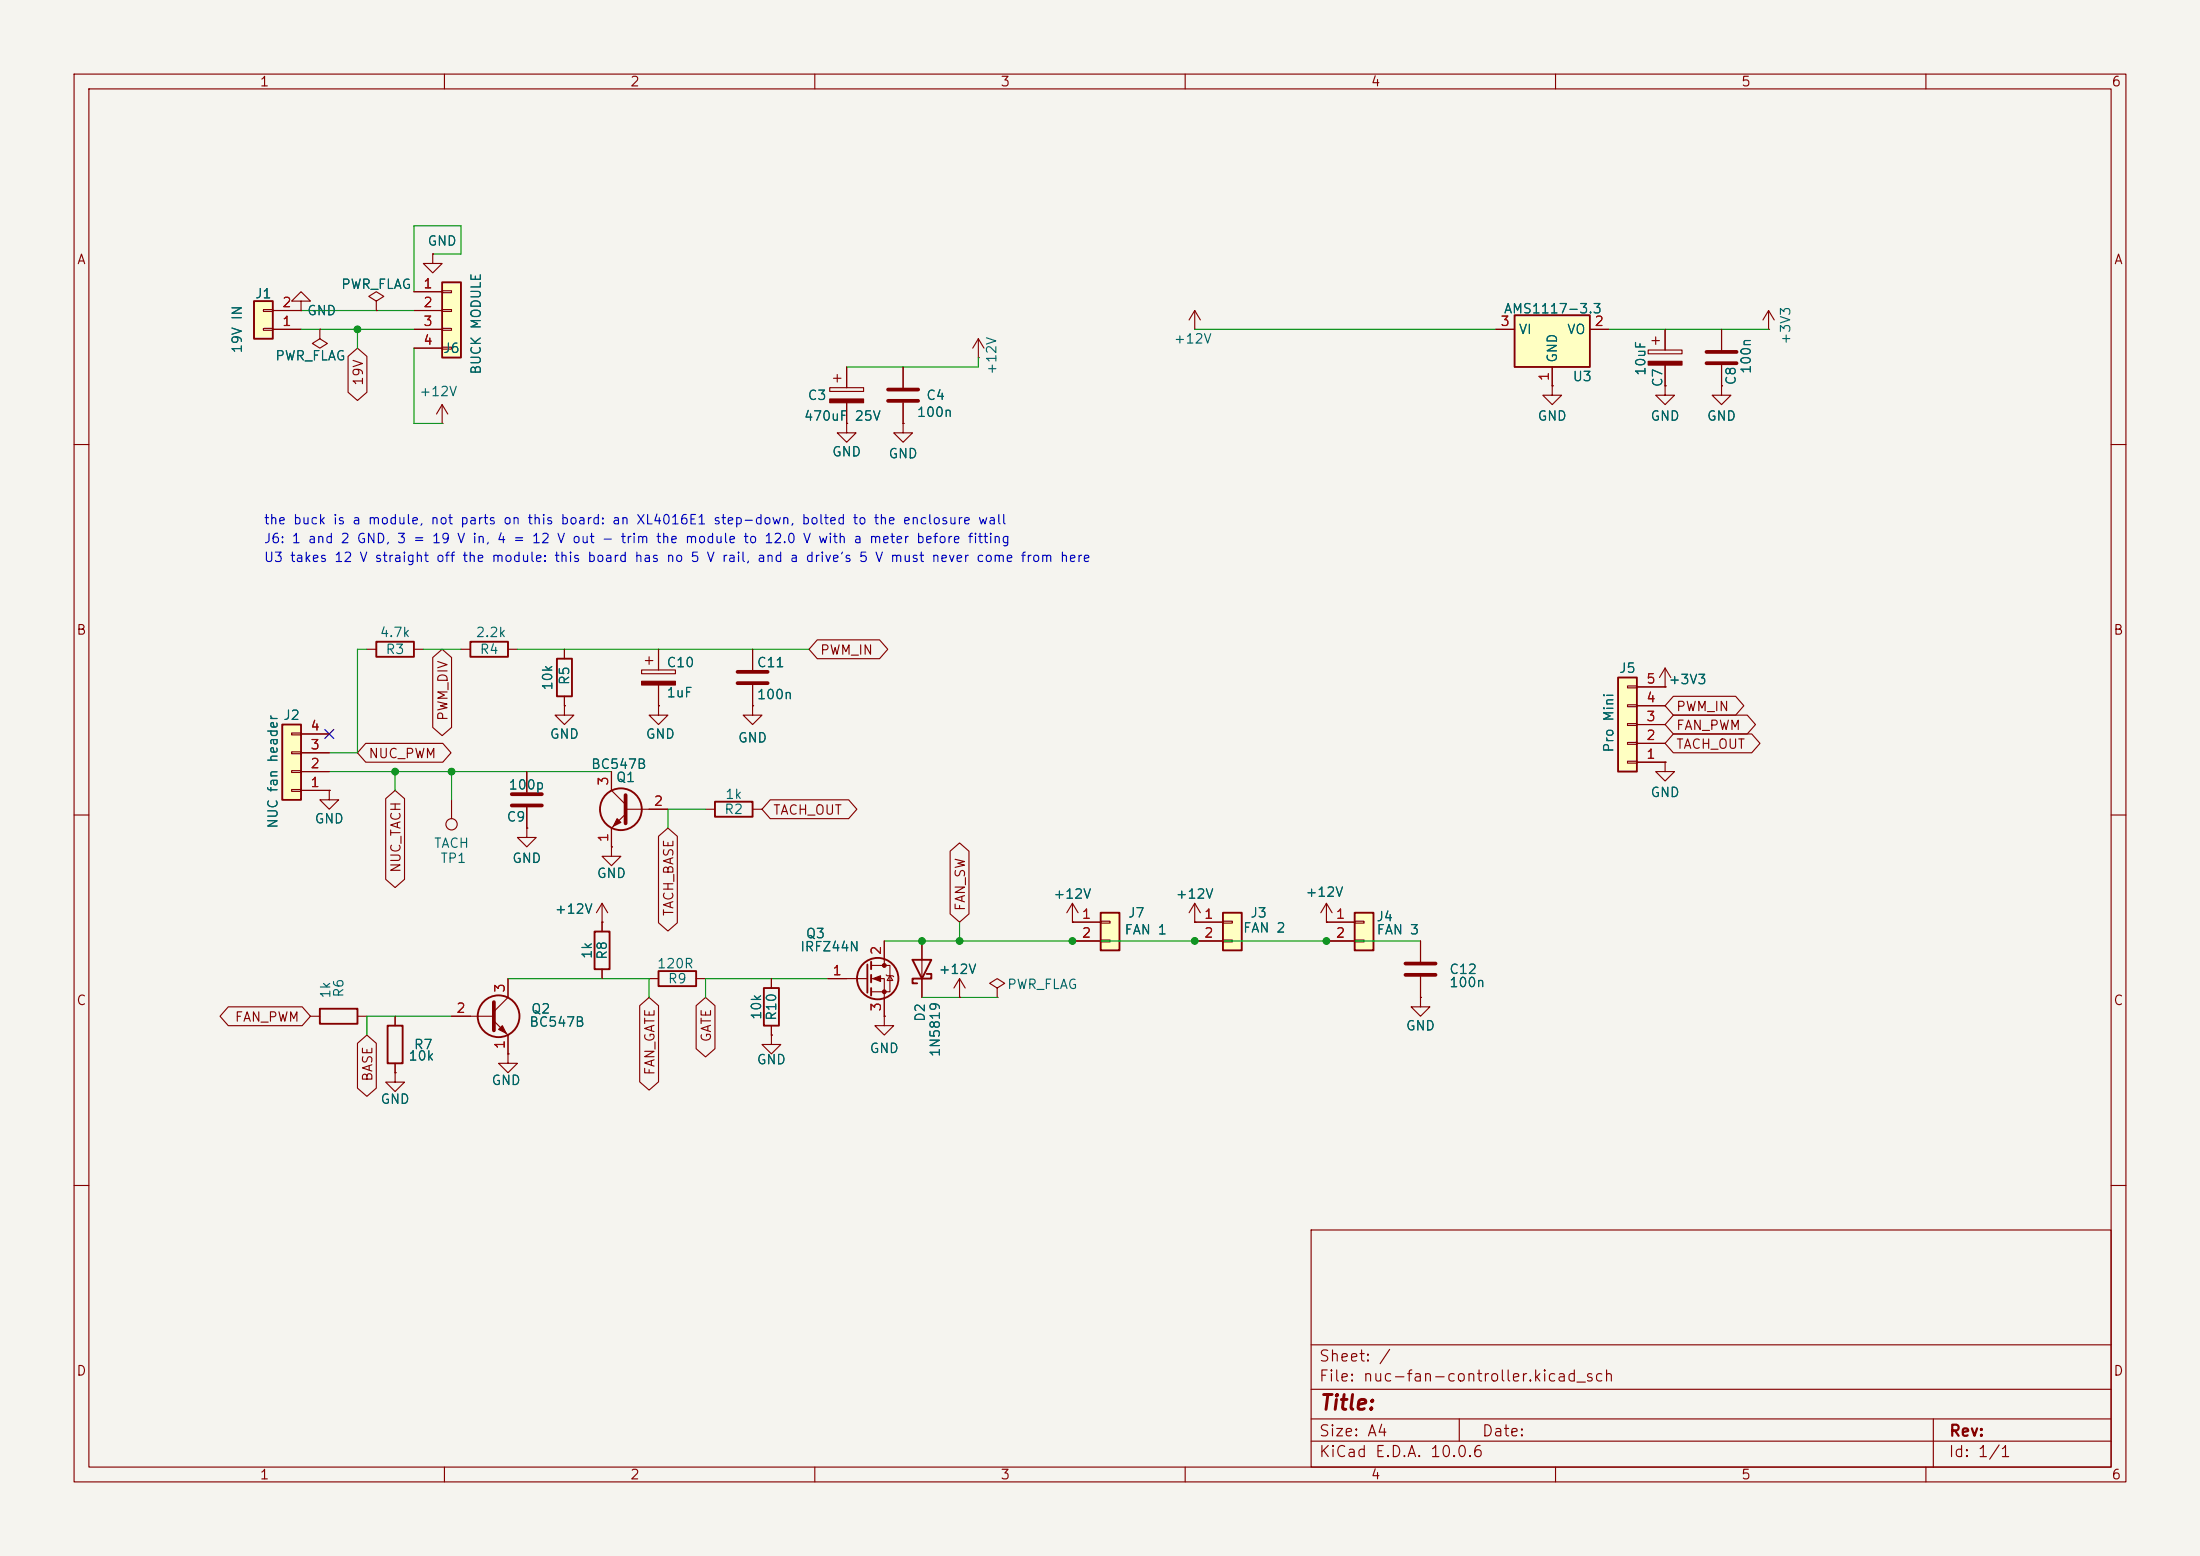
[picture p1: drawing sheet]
<svg xmlns="http://www.w3.org/2000/svg" width="297mm" height="210mm" viewBox="0 0 297 210" stroke-linecap="round" stroke-linejoin="round" font-family="sans-serif">
<path d="M0 0h297v210h-297z" fill="#f5f4ef" stroke="#f5f4ef" stroke-width=".14"/>
<g fill="none" stroke="#840000" stroke-width=".15">
<path d="M10 10h277v190h-277zM12 12h273v186h-273zM60 10v2M110 10v2M160 10v2M210 10v2M260 10v2M10 60h2M285 60h2M10 110h2M285 110h2M10 160h2"/>
<path d="M177 166h108v32h-108zM285 160h2M60 198v2M110 198v2M160 198v2M177 194.5h108M177 191.5h108M177 187.5h108M177 181.5h108M197 191.5v3M210 198v2M260 198v2"/>
<path d="M261 191.5v6.5"/>
</g>
<path d="M218.4 91.4h2.6v12.7h-2.6z" fill="#ffffc2"/>
<path d="M218.4 91.4h2.6v12.7h-2.6zM96.5 108.2h5.1v2h-5.1z" fill="none" stroke="#840000" stroke-width=".25"/>
<path d="M219.7 97.7h1.3v.2h-1.3zM219.7 95.1h1.3v.3h-1.3zM219.7 92.6h1.3v.2h-1.3zM221 97.8h3.8M221 95.3h3.8M221 92.7h3.8M95.2 109.2h1.3M101.6 109.2h1.3M219.7 102.7h1.3v.3h-1.3zM219.7 100.2h1.3v.3h-1.3zM221 102.9h3.8M221 100.3h3.8" fill="none" stroke="#840000" stroke-width=".15"/>
<path d="M38.1 97.8h2.5v10.2h-2.5z" fill="#ffffc2"/>
<path d="M38.1 97.8h2.5v10.2h-2.5zM75.2 88.9h2v5.1h-2z" fill="none" stroke="#840000" stroke-width=".25"/>
<path d="M39.4 98.9h1.2v.3h-1.2zM40.6 99.1h3.8M76.2 87.6v1.3M76.2 94v1.3M39.4 106.6h1.2v.2h-1.2zM39.4 104h1.2v.3h-1.2zM39.4 101.5h1.2v.2h-1.2zM40.6 106.7h3.8M40.6 104.1h3.8M40.6 101.6h3.8" fill="none" stroke="#840000" stroke-width=".15"/>
<path d="M59.7 38.1h2.5v10.2h-2.5z" fill="#ffffc2"/>
<g fill="none" stroke="#840000" stroke-width=".25">
<path d="M59.7 38.1h2.5v10.2h-2.5zM52.3 138.4h2.1v5.1h-2.1zM88.9 131.1h5.1v2h-5.1zM103.1 133.4h2.1v5h-2.1z"/>
<circle cx="83.8" cy="109.2" r="2.82"/>
<circle cx="67.3" cy="137.2" r="2.82"/>
</g>
<g fill="none" stroke="#840000" stroke-width=".15">
<path d="M55.9 39.4h3.8M59.7 39.2h1.3v.3h-1.3zM55.9 41.9h3.8M55.9 44.5h3.8M55.9 47h3.8M59.7 41.8h1.3v.2h-1.3zM59.7 44.3h1.3v.3h-1.3zM59.7 46.9h1.3v.2h-1.3zM209.5 52.1v1.2h1.3l-1.3 1.3-1.2-1.3h1.2M209.5 52.1h.1M222.5 47.2h4.6v.6h-4.6zM223 46h1"/>
<path d="M223.5 45.5v1M224.8 44.5v2.7M224.8 49.3v2.8M76.2 95.3v1.2h1.3l-1.3 1.3-1.3-1.3h1.3M76.2 95.3h.1M101.6 95.3v1.2h1.3l-1.3 1.3-1.3-1.3h1.3M101.6 95.3h.1M61 108v2.5M71.1 111.8v1.2h1.3l-1.3 1.3-1.3-1.3h1.3M71.1 111.8h.1M71.1 104.1v2.8M71.1 109v2.8"/>
<path d="M82.5 114.3v1.3h1.3l-1.3 1.2-1.2-1.2h1.2M82.5 114.3h.1M82.5 104.1v2.6l2 1.9M84.5 109.2h5.7M84.5 109.9l-2 1.9v2.5M53.3 137.2v1.2M61 137.2h5.7M66.7 137.8l1.9 1.9v2.5M68.6 132.1v2.5l-1.9 1.9M87.6 132.1h1.3M94 132.1h1.2M104.1 132.1v1.3"/>
<path d="M104.1 138.4v1.3M53.3 144.8v1.3h1.3l-1.3 1.2-1.2-1.2h1.2M53.3 144.8h.1M53.3 143.5v1.3M68.6 142.2v1.3h1.2l-1.2 1.3-1.3-1.3h1.3M68.6 142.2h.1"/>
<circle cx="61" cy="111.3" r=".76"/>
</g>
<path d="M69.1 107.2h4.1M69.1 108.7h4.1M84.5 107.3v3.8M66.7 135.3v3.8" fill="none" stroke="#840000" stroke-width=".51"/>
<g fill="#840000" stroke="#840000" stroke-width=".15">
<path d="M83.3 110.5l.5 .5-1 .5z"/>
<path d="M67.3 138.9l.5-.5 .5 1z"/>
<path d="M222.5 48.8h4.6v.5h-4.6z"/>
</g>
<path d="M204.5 42.5h10.1v7h-10.1z" fill="#ffffc2"/>
<path d="M204.5 42.5h10.1v7h-10.1zM80.3 125.7h2v5.1h-2z" fill="none" stroke="#840000" stroke-width=".25"/>
<g fill="none" stroke="#840000" stroke-width=".15">
<path d="M161.3 44.5h.1M161.3 41.9l-.8 1.3M161.3 41.9l.8 1.3M161.3 41.9v2.6M201.9 44.5h2.6M209.5 49.5v2.6M214.6 44.5h2.6M224.8 52.1v1.2h1.3l-1.3 1.3-1.3-1.3h1.3M224.8 52.1h.1M81.3 124.5h.1M81.3 121.9v3.8M81.3 130.8v1.3"/>
<path d="M81.3 121.9l-.8 1.3M81.3 121.9l.7 1.3M104.1 139.7v1.3h1.3l-1.3 1.2-1.2-1.2h1.2M104.1 139.7h.1M191.8 134.6v1.3h1.2l-1.2 1.3-1.3-1.3h1.3M191.8 134.6h.1M191.8 127v2.8M191.8 131.8v2.8"/>
</g>
<path d="M189.7 130h4.1M189.7 131.6h4.1" fill="none" stroke="#840000" stroke-width=".51"/>
<path d="M182.9 123.2h2.5v5.1h-2.5z" fill="#ffffc2"/>
<path d="M182.9 123.2h2.5v5.1h-2.5z" fill="none" stroke="#840000" stroke-width=".25"/>
<g fill="none" stroke="#840000" stroke-width=".15">
<path d="M43.2 44.5v1.2l1 .7-1 .6-1-.6 1-.7M43.2 44.5h.1M50.8 40.6l1-.6-1-.6-1 .6 1 .6v1.3M50.8 41.9h.1M232.4 44.5v2.7M232.4 49.3v2.8M238.8 44.5h.1M238.8 41.9l-.8 1.3M238.8 41.9l.7 1.3M238.8 41.9v2.6M179.1 124.5h3.8M179.1 127h3.8"/>
<path d="M182.9 124.3h1.2v.3h-1.2zM182.9 126.9h1.2v.2h-1.2z"/>
</g>
<path d="M230.4 47.5h4M230.4 49h4" fill="none" stroke="#840000" stroke-width=".51"/>
<path d="M34.3 40.6h2.5v5.1h-2.5z" fill="#ffffc2"/>
<path d="M34.3 40.6h2.5v5.1h-2.5zM50.8 86.6h5.1v2h-5.1zM63.5 86.6h5.1v2h-5.1zM43.2 136.1h5.1v2.1h-5.1z" fill="none" stroke="#840000" stroke-width=".25"/>
<g fill="none" stroke="#840000" stroke-width=".15">
<path d="M35.6 44.3h1.2v.3h-1.2zM35.6 41.8h1.2v.2h-1.2zM36.8 44.5h3.8M36.8 41.9h3.8M40.6 40.6h1.3l-1.3-1.2-1.2 1.2h1.2v1.3M40.6 41.9h.1M232.4 52.1v1.2h1.3l-1.3 1.3-1.3-1.3h1.3M232.4 52.1h.1M49.5 87.6h1.3M55.9 87.6h1.2M62.2 87.6h1.3M68.6 87.6h1.2"/>
<path d="M86.6 90.4h4.6v.5h-4.6zM87.1 89.2h1M87.6 88.6v1.1M88.9 95.3v1.2h1.3l-1.3 1.3-1.3-1.3h1.3M88.9 95.3h.1M88.9 87.6v2.8M88.9 92.5v2.8M224.8 92.7h.1M224.8 90.2l-.8 1.2M224.8 90.2l.8 1.2M224.8 90.2v2.5M44.4 106.7v1.3h1.3l-1.3 1.2-1.2-1.2h1.2"/>
<path d="M44.4 106.7h.1M41.9 137.2h1.3M48.3 137.2h1.2M134.6 133.4l1-.7-1-.6-1 .6 1 .7v1.2M134.6 134.6h.1M144.8 124.5h.1M144.8 121.9l-.8 1.3M144.8 121.9l.7 1.3M144.8 121.9v2.6M179.1 124.5h.1M179.1 121.9l-.8 1.3M179.1 121.9l.7 1.3"/>
<path d="M179.1 121.9v2.6"/>
</g>
<path d="M86.6 91.9h4.6v.6h-4.6z" fill="#840000" stroke="#840000" stroke-width=".15"/>
<path d="M165.1 123.2h2.5v5.1h-2.5z" fill="#ffffc2"/>
<path d="M165.1 123.2h2.5v5.1h-2.5z" fill="none" stroke="#840000" stroke-width=".25"/>
<g fill="none" stroke="#840000" stroke-width=".15">
<path d="M112 52.3h4.6v.5h-4.6zM112.5 51.1h1M113 50.5v1.1M114.3 57.2v1.2h1.3l-1.3 1.3-1.3-1.3h1.3M114.3 57.2h.1M114.3 49.5v2.8M114.3 54.4v2.8M121.9 57.2v1.2h1.3l-1.3 1.3-1.3-1.3h1.3M121.9 57.2h.1M121.9 49.5v2.8M121.9 54.4v2.8M132.1 48.3h.1"/>
<path d="M132.1 45.7l-.8 1.3M132.1 45.7l.7 1.3M132.1 45.7v2.6M161.3 124.5h3.8M161.3 127h3.8M165.1 124.3h1.3v.3h-1.3zM165.1 126.9h1.3v.2h-1.3z"/>
</g>
<path d="M112 53.8h4.6v.6h-4.6z" fill="#840000" stroke="#840000" stroke-width=".15"/>
<path d="M119.9 52.6h4.1M119.9 54.1h4.1" fill="none" stroke="#840000" stroke-width=".51"/>
<path d="M148.6 123.2h2.5v5.1h-2.5z" fill="#ffffc2"/>
<g fill="none" stroke="#840000" stroke-width=".25">
<path d="M117.1 130.2v3.8M117.6 129.8v1M117.6 131.6v1M117.6 133.4v1M123.2 129.5h2.5l-1.2 2.6zM125.1 131.4h.6v.7h-2.5v.6h.6M148.6 123.2h2.5v5.1h-2.5z"/>
<circle cx="118.5" cy="132.1" r="2.79"/>
</g>
<g fill="none" stroke="#840000" stroke-width=".15">
<path d="M55.9 39.4h3.8M58.4 34.3v1.3h1.3l-1.3 1.2-1.3-1.2h1.3M58.4 34.3h.1M36.8 44.5h3.8M36.8 41.9h3.8M40.6 41.9h.1M43.2 44.5h.1M47 48.1l1.3-1.1 1.2 1.1v4.8l-1.2 1.2-1.3-1.2zM50.8 41.9h.1M55.9 44.5h3.8M55.9 41.9h3.8M55.9 47h3.8"/>
<path d="M59.7 57.2h.1M59.7 54.6l-.8 1.3M59.7 54.6l.8 1.3M59.7 54.6v2.6M114.3 57.2h.1M114.3 49.5v2.8M114.3 54.4v2.8M121.9 57.2h.1M121.9 49.5v2.8M121.9 54.4v2.8M201.9 44.5h2.6M209.5 52.1h.1"/>
<path d="M209.5 49.5v2.6M214.6 44.5h2.6M224.8 52.1h.1M224.8 44.5v2.7M224.8 49.3v2.8M232.4 52.1h.1M232.4 44.5v2.7M232.4 49.3v2.8M40.6 99.1h3.8M58.4 88.7l1.3-1.1 1.3 1.1v9.5l-1.3 1.1-1.3-1.1zM76.2 95.3h.1M76.2 87.6v1.3"/>
<path d="M76.2 94v1.3M88.9 95.3h.1M88.9 87.6v2.8M88.9 92.5v2.8M101.6 95.3h.1M101.6 87.6v2.8M101.6 92.5v2.8M110.3 86.4h8.4l1.2 1.2-1.2 1.3h-8.4l-1.1-1.3zM221 97.8h3.8M221 95.3h3.8M221 92.7h3.8M224.8 92.7h.1"/>
<path d="M225.9 94h8.4l1.1 1.3-1.1 1.2h-8.4l-1.1-1.2zM225.9 96.5h10l1.1 1.3-1.1 1.3h-10l-1.1-1.3zM225.9 99.1h10.6l1.1 1.2-1.1 1.3h-10.6l-1.1-1.3zM40.6 106.7h3.8M40.6 104.1h3.8M40.6 101.6h3.8M44.4 106.7h.1M49.4 100.3h10.4l1.1 1.3-1.1 1.3h-10.4l-1.1-1.3zM52.1 107.8l1.2-1.1 1.3 1.1v10.9l-1.3 1.1-1.2-1.1zM71.1 111.8h.1M71.1 104.1v2.8M71.1 109v2.8"/>
<path d="M82.5 114.3h.1M82.5 104.1v2.6M82.5 111.8v2.5M87.6 109.2h2.6M88.9 112.9l1.3-1.1 1.2 1.1v11.6l-1.2 1.2-1.3-1.2zM104 107.9h10.6l1.1 1.3-1.1 1.3h-10.6l-1.1-1.3zM128.3 114.9l1.2-1.1 1.3 1.1v8.4l-1.3 1.2-1.2-1.2zM221 102.9h3.8M221 100.3h3.8M224.8 102.9v1.2h1.3l-1.3 1.3-1.3-1.3h1.3M224.8 102.9h.1M30.8 135.9h10l1.1 1.3-1.1 1.2h-10l-1.1-1.2z"/>
<path d="M53.3 137.2v1.2M61 137.2h2.5M68.6 132.1v2.5M68.6 139.7v2.5M81.3 124.5h.1M81.3 124.5v1.2M81.3 130.8v1.3M86.4 135.7l1.2-1.1 1.3 1.1v10.3l-1.3 1.1-1.2-1.1zM94 135.7l1.2-1.1 1.3 1.1v5.8l-1.3 1.2-1.2-1.2zM104.1 139.7h.1M104.1 132.1v1.3M104.1 138.4v1.3"/>
<path d="M111.8 132.1h5.3M117.6 130.3h2.5v3.6h-2.5M117.6 132.1h1.8v5.1M119.4 137.2v1.2h1.2l-1.2 1.3-1.3-1.3h1.3M119.4 137.2h.1M119.4 127v3.3M119.6 131.6l.2 .1h.7l.1 .1M120.1 131.7l.4 .6h-.7zM124.5 127v7.6M129.5 134.6h.1M129.5 132.1l-.7 1.3M129.5 132.1l.8 1.3"/>
<path d="M129.5 132.1v2.5M144.8 124.5h.1M144.8 124.5h3.8M144.8 127h3.8M148.6 124.3h1.3v.3h-1.3zM148.6 126.9h1.3v.2h-1.3zM161.3 124.5h.1M161.3 124.5h3.8M161.3 127h3.8M161.3 121.9l-.8 1.3M161.3 121.9l.8 1.3M161.3 121.9v2.6"/>
<path d="M179.1 124.5h.1M179.1 124.5h3.8M179.1 127h3.8M191.8 134.6h.1M191.8 127v2.8M191.8 131.8v2.8M48.3 140.8l1.2-1.1 1.3 1.1v6.1l-1.3 1.1-1.2-1.1zM53.3 144.8h.1M53.3 143.5v1.3M68.6 142.2h.1"/>
</g>
<g fill="#840000" stroke="#840000" stroke-width=".15">
<path d="M117.9 132.1l1-.4v.8z"/>
<circle cx="119.4" cy="130.3" r=".25"/>
<circle cx="119.4" cy="133.9" r=".25"/>
</g>
<path d="M99.6 90.7h4M99.6 92.2h4" fill="none" stroke="#840000" stroke-width=".51"/>
<g fill="none" stroke="#009600" stroke-width=".15">
<path d="M58.4 34.3h3.8v-3.8h-6.3v8.9M40.6 44.5h15.3M40.6 41.9h15.3M48.3 44.5v2.5M55.9 47v10.2h3.8M132.1 48.3v1.2h-17.8M161.3 44.5h40.6M217.2 44.5h21.6M49.5 87.6h-1.2v14h-3.9M57.1 87.6h5.1M69.8 87.6h39.4M44.4 104.1h38.1"/>
<path d="M53.3 104.1v2.6M61 104.1v3.9M95.2 109.2h-5v2.6M61 137.2h-11.5v2.5M68.6 132.1h19v2.5M111.8 132.1h-16.6v2.5M119.4 127h72.4M124.5 134.6h10.1M129.5 124.5v2.5"/>
</g>
<path d="M43.8 98.5l1.3 1.2M45.1 98.5l-1.3 1.2" fill="none" stroke="#000084" stroke-width=".15"/>
<g fill="#009600" stroke="#009600" stroke-width=".14">
<circle cx="48.3" cy="44.5" r=".46"/>
<circle cx="129.5" cy="127" r=".46"/>
<circle cx="53.3" cy="104.1" r=".46"/>
<circle cx="61" cy="104.1" r=".46"/>
<circle cx="124.5" cy="127" r=".46"/>
<circle cx="161.3" cy="127" r=".46"/>
<circle cx="144.8" cy="127" r=".46"/>
<circle cx="179.1" cy="127" r=".46"/>
</g>
<text font-size="2" fill="#840000" x="178" y="190.8">Title:</text>
<g font-size="1.5" fill="#840000">
<text x="178" y="184.1">Sheet: /</text>
<text x="178" y="186.8">File: nuc-fan-controller.kicad_sch</text>
<text x="178" y="197">KiCad E.D.A. 10.0.6</text>
<text x="178" y="194.2">Size: A4</text>
<text x="200" y="194.2">Date:</text>
<text x="263" y="197">Id: 1/1</text>
<text x="263" y="194.2">Rev:</text>
</g>
<g font-size="1.3" fill="#840000">
<text x="35" y="12">1</text>
<text x="85" y="12">2</text>
<text x="135" y="12">3</text>
<text x="185" y="12">4</text>
<text x="235" y="12">5</text>
<text x="285" y="12">6</text>
<text x="10.3" y="36">A</text>
<text x="285.3" y="36">A</text>
<text x="49.3" y="52.2" transform="rotate(-90 49.3 52.2)">19V</text>
<text x="10.2" y="86">B</text>
<text x="110.6" y="88.7">PWM_IN</text>
<text x="285.2" y="86">B</text>
<text x="60.7" y="97.4" transform="rotate(-90 60.7 97.4)">PWM_DIV</text>
<text x="226.2" y="96.3">PWM_IN</text>
<text x="226.2" y="98.8">FAN_PWM</text>
<text x="226.2" y="101.4">TACH_OUT</text>
<text x="49.7" y="102.7">NUC_PWM</text>
<text x="104.3" y="110.3">TACH_OUT</text>
<text x="54.4" y="117.9" transform="rotate(-90 54.4 117.9)">NUC_TACH</text>
<text x="91.2" y="123.8" transform="rotate(-90 91.2 123.8)">TACH_BASE</text>
<text x="130.6" y="123.1" transform="rotate(-90 130.6 123.1)">FAN_SW</text>
<text x="10.2" y="136">C</text>
<text x="285.2" y="136">C</text>
<text x="31.6" y="138.2">FAN_PWM</text>
<text x="96.3" y="140.8" transform="rotate(-90 96.3 140.8)">GATE</text>
<text x="50.6" y="146.1" transform="rotate(-90 50.6 146.1)">BASE</text>
<text x="88.7" y="145.2" transform="rotate(-90 88.7 145.2)">FAN_GATE</text>
<text x="10.2" y="186">D</text>
<text x="285.2" y="186">D</text>
<text x="35" y="200">1</text>
<text x="85" y="200">2</text>
<text x="135" y="200">3</text>
<text x="185" y="200">4</text>
<text x="235" y="200">5</text>
<text x="285" y="200">6</text>
</g>
<g font-size="1.3" fill="#006464">
<text x="57.6" y="33.5">GND</text>
<text x="34.3" y="40.6">J1</text>
<text x="46" y="39.3">PWR_FLAG</text>
<text x="33" y="47.8" transform="rotate(-90 33 47.8)">19V IN</text>
<text x="41.4" y="42.9">GND</text>
<text x="59.7" y="48">J6</text>
<text x="158.4" y="46.7">+12V</text>
<text x="202.9" y="42.6">AMS1117-3.3</text>
<text x="205" y="45.4">VI</text>
<text x="211.5" y="45.4">VO</text>
<text x="242" y="46.6" transform="rotate(-90 242 46.6)">+3V3</text>
<text x="37.1" y="49">PWR_FLAG</text>
<text x="56.5" y="53.8">+12V</text>
<text x="65.2" y="50.6" transform="rotate(-90 65.2 50.6)">BUCK MODULE</text>
<text x="134.8" y="50.7" transform="rotate(-90 134.8 50.7)">+12V</text>
<text x="210.5" y="49" transform="rotate(-90 210.5 49)">GND</text>
<text x="212.2" y="51.8">U3</text>
<text x="222.5" y="50.8" transform="rotate(-90 222.5 50.8)">10uF</text>
<text x="224.7" y="52.3" transform="rotate(-90 224.7 52.3)">C7</text>
<text x="234.6" y="52.1" transform="rotate(-90 234.6 52.1)">C8</text>
<text x="236.7" y="50.6" transform="rotate(-90 236.7 50.6)">100n</text>
<text x="108.4" y="57.1">470uF</text>
<text x="109" y="54.3">C3</text>
<text x="115.3" y="57.1">25V</text>
<text x="123.7" y="56.6">100n</text>
<text x="125" y="54.3">C4</text>
<text x="207.5" y="57.1">GND</text>
<text x="222.7" y="57.1">GND</text>
<text x="230.3" y="57.1">GND</text>
<text x="112.2" y="61.9">GND</text>
<text x="119.9" y="62.2">GND</text>
<text x="51.2" y="86.3">4.7k</text>
<text x="52" y="88.6">R3</text>
<text x="64.1" y="86.3">2.2k</text>
<text x="64.7" y="88.6">R4</text>
<text x="74.9" y="93.3" transform="rotate(-90 74.9 93.3)">10k</text>
<text x="77.2" y="92.6" transform="rotate(-90 77.2 92.6)">R5</text>
<text x="89.9" y="90.4">C10</text>
<text x="89.9" y="94.4">1uF</text>
<text x="102.1" y="90.4">C11</text>
<text x="102.1" y="94.7">100n</text>
<text x="218.5" y="91.1">J5</text>
<text x="225.2" y="92.7">+3V3</text>
<text x="38.2" y="97.5">J2</text>
<text x="74.1" y="100">GND</text>
<text x="87.1" y="100">GND</text>
<text x="99.5" y="100.5">GND</text>
<text x="218.1" y="101.7" transform="rotate(-90 218.1 101.7)">Pro Mini</text>
<text x="68.6" y="106.9">100p</text>
<text x="79.7" y="104.1">BC547B</text>
<text x="83.1" y="105.9">Q1</text>
<text x="222.7" y="107.9">GND</text>
<text x="37.8" y="111.9" transform="rotate(-90 37.8 111.9)">NUC fan header</text>
<text x="42.4" y="111.5">GND</text>
<text x="68.3" y="111.2">C9</text>
<text x="97.7" y="110.2">R2</text>
<text x="97.8" y="108.2">1k</text>
<text x="58.5" y="114.8">TACH</text>
<text x="59.4" y="116.8">TP1</text>
<text x="69.1" y="116.8">GND</text>
<text x="80.5" y="118.8">GND</text>
<text x="74.8" y="123.6">+12V</text>
<text x="142.1" y="121.6">+12V</text>
<text x="152.2" y="124.2">J7</text>
<text x="158.6" y="121.6">+12V</text>
<text x="168.7" y="124.2">J3</text>
<text x="176.1" y="121.4">+12V</text>
<text x="185.7" y="124.7">J4</text>
<text x="80.2" y="129.5" transform="rotate(-90 80.2 129.5)">1k</text>
<text x="82.2" y="129.6" transform="rotate(-90 82.2 129.6)">R8</text>
<text x="88.6" y="131">120R</text>
<text x="107.9" y="128.7">IRFZ44N</text>
<text x="108.7" y="126.9">Q3</text>
<text x="126.6" y="131.8">+12V</text>
<text x="151.7" y="126.4">FAN 1</text>
<text x="167.7" y="126.2">FAN 2</text>
<text x="185.8" y="126.4">FAN 3</text>
<text x="195.6" y="131.8">C12</text>
<text x="44.9" y="134.8" transform="rotate(-90 44.9 134.8)">1k</text>
<text x="46.7" y="134.7" transform="rotate(-90 46.7 134.7)">R6</text>
<text x="71.6" y="137.1">Q2</text>
<text x="90.1" y="133">R9</text>
<text x="103.1" y="137.7" transform="rotate(-90 103.1 137.7)">10k</text>
<text x="105.1" y="137.9" transform="rotate(-90 105.1 137.9)">R10</text>
<text x="135.9" y="133.8">PWR_FLAG</text>
<text x="195.6" y="133.6">100n</text>
<text x="55" y="143.5">10k</text>
<text x="55.8" y="141.9">R7</text>
<text x="71.4" y="138.9">BC547B</text>
<text x="102.1" y="144">GND</text>
<text x="117.3" y="142.4">GND</text>
<text x="125.2" y="138" transform="rotate(-90 125.2 138)">D2</text>
<text x="127.2" y="142.8" transform="rotate(-90 127.2 142.8)">1N5819</text>
<text x="189.7" y="139.4">GND</text>
<text x="51.3" y="149.3">GND</text>
<text x="66.3" y="146.8">GND</text>
</g>
<g font-size="1.3" fill="#a90000">
<text x="38" y="41.8">2</text>
<text x="57.1" y="39.2">1</text>
<text x="57.1" y="41.8">2</text>
<text x="38" y="44.3">1</text>
<text x="57.1" y="44.3">3</text>
<text x="57.1" y="46.9">4</text>
<text x="202.5" y="44.3">3</text>
<text x="215.2" y="44.3">2</text>
<text x="209.4" y="51.5" transform="rotate(-90 209.4 51.5)">1</text>
<text x="222.2" y="95.1">4</text>
<text x="222.2" y="92.6">5</text>
<text x="41.8" y="101.5">3</text>
<text x="41.8" y="98.9">4</text>
<text x="222.2" y="100.2">2</text>
<text x="222.2" y="97.7">3</text>
<text x="41.8" y="106.5">1</text>
<text x="41.8" y="104">2</text>
<text x="82.4" y="106.1" transform="rotate(-90 82.4 106.1)">3</text>
<text x="222.2" y="102.7">1</text>
<text x="82.4" y="113.8" transform="rotate(-90 82.4 113.8)">1</text>
<text x="88.2" y="109.1">2</text>
<text x="146" y="124.3">1</text>
<text x="162.5" y="124.3">1</text>
<text x="180.2" y="124.3">1</text>
<text x="112.3" y="131.9">1</text>
<text x="119.2" y="129" transform="rotate(-90 119.2 129)">2</text>
<text x="146" y="126.9">2</text>
<text x="162.5" y="126.9">2</text>
<text x="180.2" y="126.9">2</text>
<text x="61.5" y="137">2</text>
<text x="68.4" y="134.1" transform="rotate(-90 68.4 134.1)">3</text>
<text x="119.2" y="136.6" transform="rotate(-90 119.2 136.6)">3</text>
<text x="68.4" y="141.7" transform="rotate(-90 68.4 141.7)">1</text>
</g>
<g font-size="1.3" fill="#0000c2">
<text x="35.5" y="71.1">the buck is a module, not parts on this board: an XL4016E1 step-down, bolted to the enclosure wall</text>
<text x="35.5" y="76.2">U3 takes 12 V straight off the module: this board has no 5 V rail, and a drive's 5 V must never come from here</text>
<text x="35.5" y="73.6">J6: 1 and 2 GND, 3 = 19 V in, 4 = 12 V out - trim the module to 12.0 V with a meter before fitting</text>
</g>
</svg>
